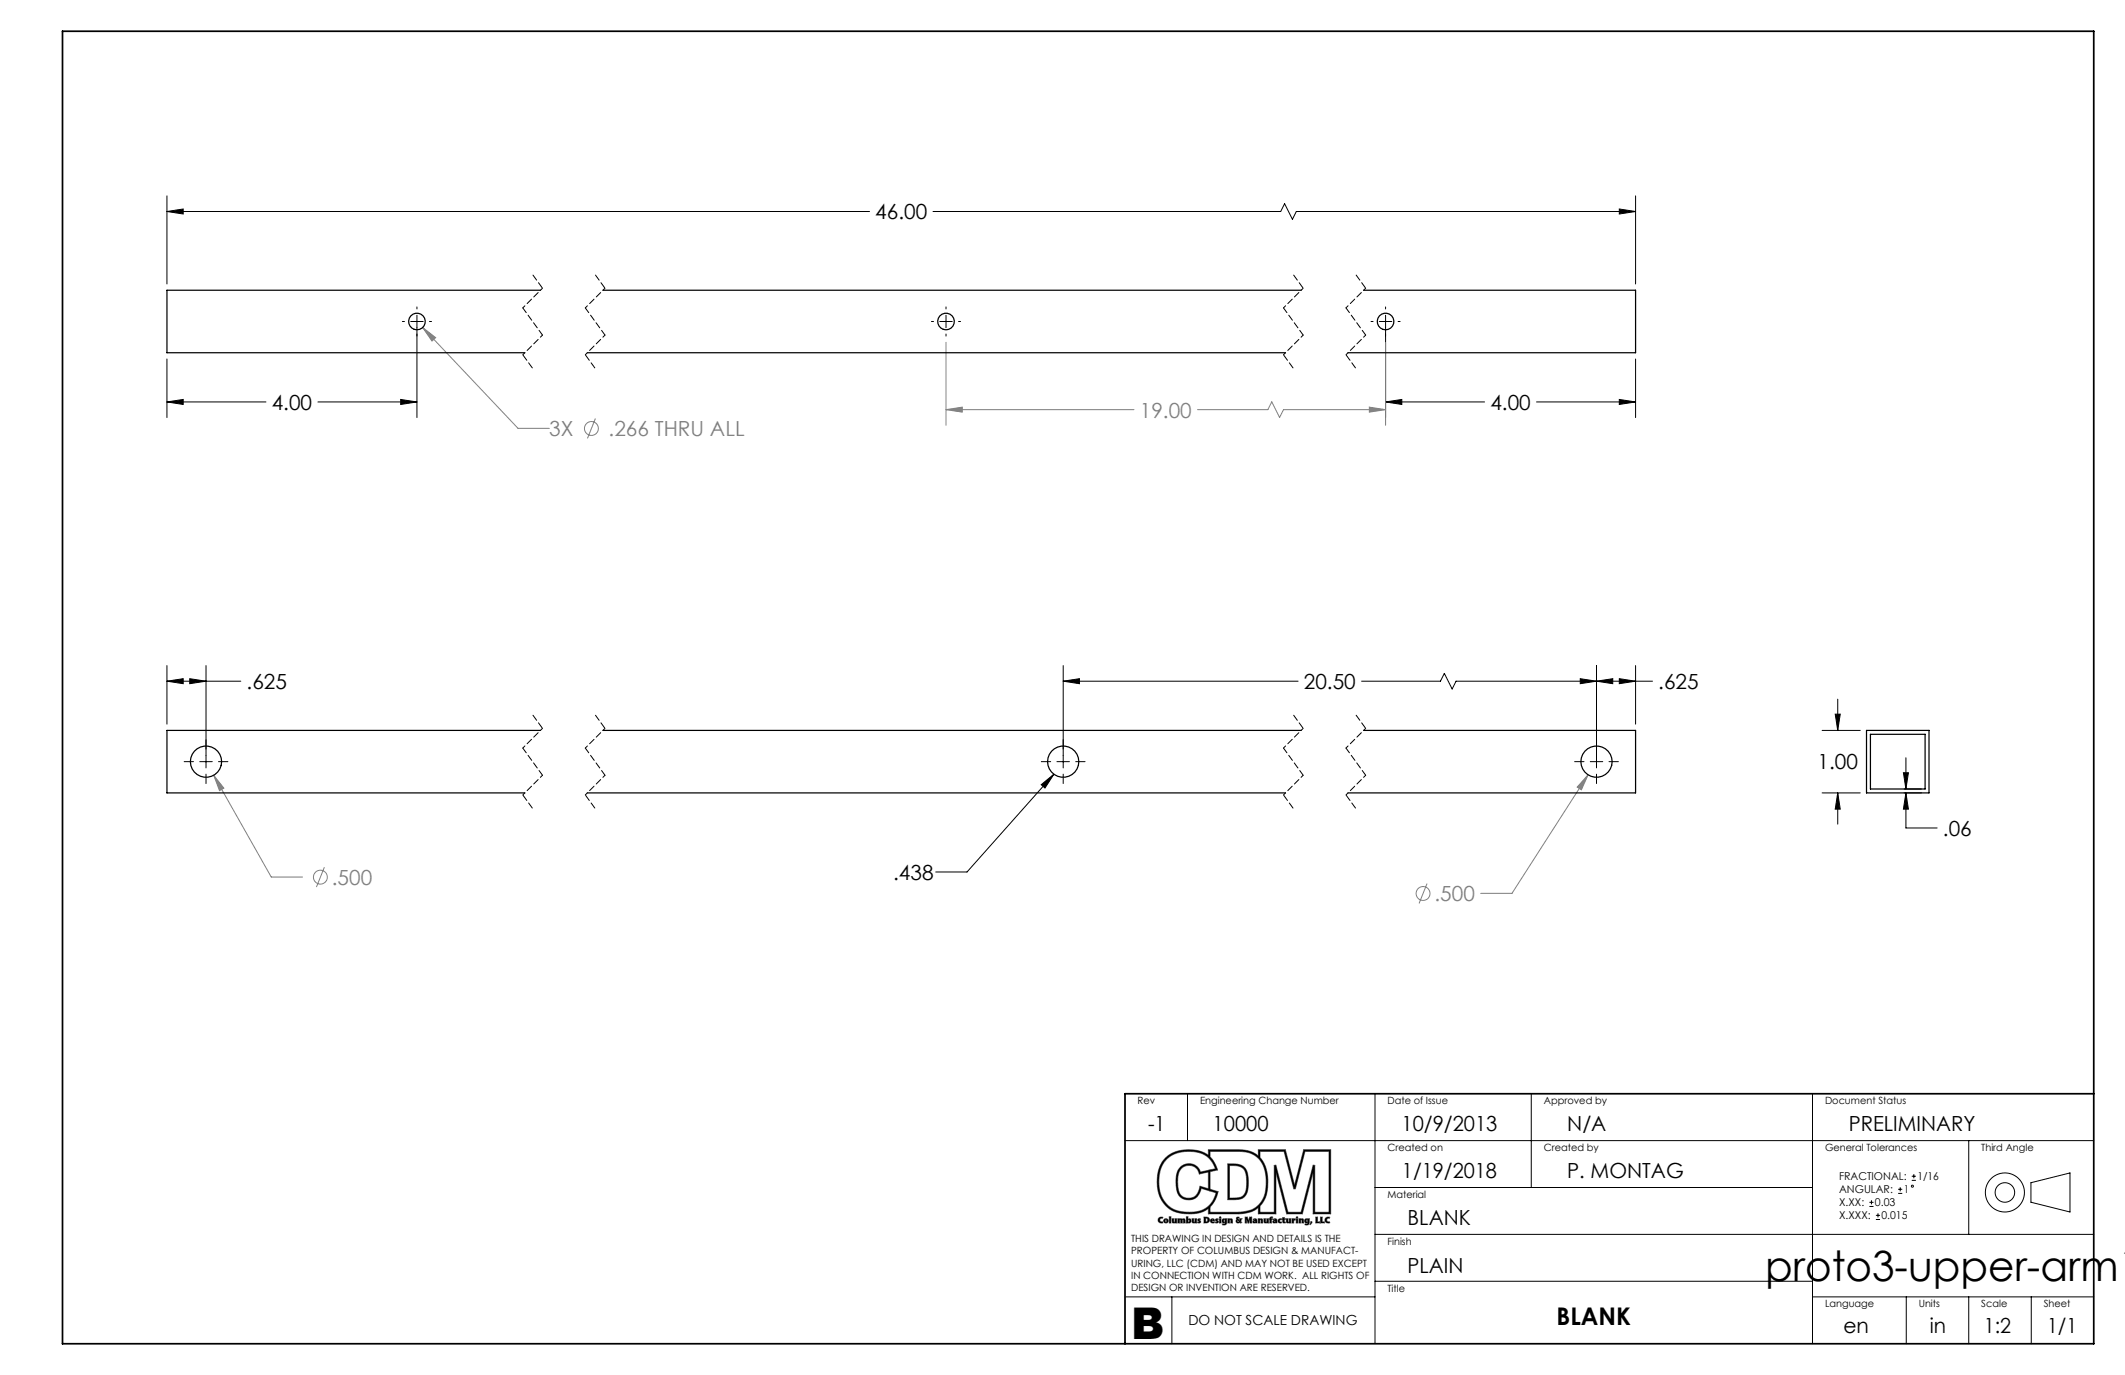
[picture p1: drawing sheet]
<svg xmlns="http://www.w3.org/2000/svg" width="432mm" height="279mm" viewBox="0 0 432 279" stroke-linecap="round" stroke-linejoin="round" font-family="sans-serif">
<g fill="none" stroke="#000" stroke-width=".2">
<path d="M33.9 39.8v17.9M332.3 39.8v17.9M33.9 43l3.3-.5v1zM33.9 43h142.8M189.6 43h70.6l.8-1.6 1.6 3.2 .8-1.6h68.9M329 42.5l3.3 .5-3.3 .5zM33.9 72.9v12M81.8 65.3h.4M83.5 65.3h2.5M84.7 62.4v.4M84.7 64.1v20.8M87.3 65.3h.4"/>
<path d="M189.3 65.3h.4M191 65.3h2.5M192.2 62.4v.4M192.2 64.1v2.5M192.2 67.9v.4M194.8 65.3h.4M278.6 65.3h.4M280.3 65.3h2.5M281.5 62.4v.4M281.5 64.1v20.8M284.1 65.3h.4M332.3 72.9v12"/>
<path d="M33.9 81.7l3.3-.5v1zM33.9 81.7h20.1M64.6 81.7h20.1M81.4 81.2l3.3 .5-3.3 .5zM281.5 81.7l3.3-.5v1zM281.5 81.7h20.2M312.2 81.7h20.1M329 81.2l3.3 .5-3.3 .5zM33.9 138.4l3.3-.5v1zM33.9 138.4h15M33.9 135.2v11.9M38.6 137.9l3.3 .5-3.3 .5z"/>
<path d="M41.9 135.2v20.8M216 138.4l3.3-.5v1zM216 135.2v20.8M216 138.4h47.8M276.7 138.4h16l.8-1.6 1.6 3.2 .8-1.6h39.9M321.1 137.9l3.3 .5-3.3 .5zM324.4 138.4l3.3-.5v1zM324.4 135.2v20.8M329 137.9l3.3 .5-3.3 .5zM332.3 135.2v11.9M37.4 154.8h1.9M40.6 154.8h2.5"/>
<path d="M41.9 157.3v1.9M44.4 154.8h1.9M211.6 159.5l2.6-2.2-1.9 2.8zM211.6 154.8h1.9M214.2 157.3l-17.7 19.9h-6.4M214.8 154.8h2.5M216 157.3v1.9M218.6 154.8h1.9M320 154.8h1.9M323.1 154.8h2.6M324.4 157.3v1.9M327 154.8h1.9"/>
<path d="M370.3 148.4h7.7M372.9 145.1h1l-.5 3.3zM373.4 142.1v6.3M386.8 157h1l-.5 3.3zM387.3 154v6.3M370.3 161.1h7.7M373.4 161.1l.5 3.3h-1zM373.4 161.1v6.4M386.9 161.1h3.6M386.9 160.3h3.6M387.3 161.1l.5 3.3h-1zM387.3 161.1v7.1h6.3"/>
<path d="M228.6 231.8h196.8M241.3 222.2v9.6M279.4 222.2v50.8M311.1 222.2v19.1M368.3 222.2v50.8M388.5 239.8h.8M388.5 239h.8M388.9 238.6v.8M400 231.8v19M279.4 250.8h146M279.4 241.3h88.9M379.9 245.2h.8"/>
<path d="M379.9 244.3h.8M380.3 243.9v.8M381.2 247.8h.8M381.2 247h.8M381.6 246.5v.9M385.7 242.5h.8M385.7 241.7h.8M386.1 241.2v.9M412.7 240.3l7.9-2v8l-7.9-2zM228.6 263.5h50.8M238.1 263.5v9.5M279.4 260.3h88.9"/>
<path d="M368.3 263.5h57.1M387.3 263.5v9.5M400 263.5v9.5M412.8 263.5v9.5"/>
<circle cx="388.6" cy="241" r=".21"/>
<circle cx="407.4" cy="242.3" r="1.98"/>
<circle cx="407.4" cy="242.3" r="4"/>
</g>
<g fill="none" stroke="#808080" stroke-width=".2">
<path d="M85.9 66.6l2.6 2-.7 .7zM85.9 66.6l19.4 20.4h6.3M192.2 69.6v16.8M281.5 69.6v16.8M121 85.1l-1.6 4M192.2 83.2l3.3-.5v1zM192.2 83.2h38.2M243.3 83.2h14.3l.8-1.5 1.6 3.1 .8-1.6h20.7M278.2 82.7l3.3 .5-3.3 .5zM43.4 157.5l2.1 2.7-.9 .5zM43.4 157.5l11.7 20.7h6.4M322.7 157.4l-1.4 3.1-.8-.6z"/>
<path d="M322.7 157.4l-15.5 24.1h-6.3M65.9 176.2l-1.6 4.1M290 179.5l-1.6 4.1M237.1 235.6a7.1 7.1 0 0 1 8.4-.4l.9 1.1 .6 1.2-3.1 .7a2.55 2.55 0 0 0-2.9-1.7 2.55 2.55 0 0 0-2 2.7 4.7 4.7 0 0 0 .9 4.1 2.59 2.59 0 0 0 4.2-1.8l3 .9a4.9 4.9 0 0 1-5.4 3.9 5.6 5.6 0 0 1-6.2-6.2 6.3 6.3 0 0 1 1.6-4.5zM240.1 237.4a2.13 2.13 0 0 1 3.6 1.2l1.8-.4v3.3l-1.7-.5a2.35 2.35 0 0 1-3.2 2.3 2.17 2.17 0 0 1-1.3-2.2 5.1 5.1 0 0 1 .8-3.7zM241.5 233.6a5.9 5.9 0 0 0-6.4 6.5M241.5 233.6h.1M241.5 233.6a5.7 5.7 0 0 1 4 1.2v-1.2h6.1a5.6 5.6 0 0 1 4.1 1.3v-1.3h5.5l1.9 7.2 1.8-7.2h5.5v13.1h-3.6v-8.5l-2.2 8.5h-3.2l-2.1-8.5v8.5h-3.6v-1.3a5.8 5.8 0 0 1-4.1 1.3h-6.1v-1.1a7.7 7.7 0 0 1-7.9 .1 6.4 6.4 0 0 1-2.5-5.6M245.9 234h5.7a5.2 5.2 0 0 1 5.7 5.4 6.7 6.7 0 0 1-1.5 5.4l-.1 .1a5.2 5.2 0 0 1-4.1 1.4h-5.7v-1a6 6 0 0 0 1.6-3.2l-1.6-.4v-3.6l1.5-.4v-.1a6 6 0 0 0-1.5-2.5zM249.5 236.5a4.3 4.3 0 0 1 3.5 .8 6.1 6.1 0 0 1 0 5.8l-.5 .4-.8 .2-2.2 .1zM249.8 236.8a3.8 3.8 0 0 1 2.9 .7 6.1 6.1 0 0 1 0 5.3l-.4 .4-.5 .2h-2zM256 234h4.9l2 7.6h.3l2-7.6h4.8v12.3h-2.8v-9.5h-.4l-2.4 9.5h-2.7l-2.4-9.5h-.4v9.5h-2.9v-1.2a8.1 8.1 0 0 0 1.2-8l-.6-1.1a2.11 2.11 0 0 1-.6-2z"/>
<path d="M235.1 240.1h.1M235.5 247.5l.7-.2h.1l-.1 .3a.39 .39 0 0 0-.5 .3 .39 .39 0 0 0 .5 .4l.1 .2a.66 .66 0 0 1-.8-.2 .66 .66 0 0 1 0-.8zM236.9 247.8l.2 .3-.2 .3-.1-.3zM237.6 247.3h.3v1.2h-.3zM238.8 248.4v.1h.3v-.8h-.3l-.2 .6-.1-.6h-.3v.7l.3 .1 .3-.1M239.3 240.1h.1M239.3 247.7h.4v.1l.3-.2 .2 .2 .5-.1 .1 .8h-.3l-.1-.6-.2 .6h-.3l-.1-.6-.1 .6h-.4zM241.1 247.3h.3v.5a.4 .4 0 0 1 .5 0 .4 .4 0 0 1 0 .6 .4 .4 0 0 1-.5 0v.1h-.3zM241.5 247.8a.23 .23 0 0 1 .2 .3 .23 .23 0 0 1-.3 .2zM241.5 243.8h.1M242.8 248.4v.1h.4v-.8h-.4l-.1 .6-.1-.6h-.4l.1 .7 .2 .1 .3-.1M243.4 247.7h.6l-.3 .2a.33 .33 0 0 1 .3 .5 .33 .33 0 0 1-.6 .1l-.1-.1 .1-.1h.3l-.3-.3z"/>
<path d="M243.7 247.8v.1M244.6 247.3h.4a.62 .62 0 0 1 .8 .6 .62 .62 0 0 1-.8 .6h-.4zM245 247.5a.37 .37 0 0 1 .4 .4 .37 .37 0 0 1-.4 .4zM246.1 247.7a.43 .43 0 0 1 .5 0 .43 .43 0 0 1 .2 .4h-.5l.5 .3a.51 .51 0 0 1-.7 0 .51 .51 0 0 1 0-.7zM246.3 247.8l.2 .1-.2 .1zM246.5 247.9v.1M247.1 247.7h.5l-.3 .2a.33 .33 0 0 1 .3 .5 .33 .33 0 0 1-.6 .1l-.1-.1 .1-.1h.3l-.3-.3zM247.3 247.8v.1M247.8 247.7h.3v.8h-.3zM247.8 247.3h.3v.2h-.3zM248.4 247.8l.9-.1-.1 1.1-.4 .1h-.4v-.2h.4l.1-.3a.41 .41 0 0 1-.6 0 .41 .41 0 0 1 .1-.6zM248.7 247.8a.26 .26 0 0 1 .2 .3 .26 .26 0 0 1-.2 .2z"/>
<path d="M249.5 247.7h.3v.1l.5-.1 .1 .8h-.3l-.1-.6-.2 .6h-.3zM251.5 248l.3 .2a.21 .21 0 0 1-.3 .1 .21 .21 0 0 1 0-.3zM251.6 248.5l-.4-.2 .1-.5a.33 .33 0 0 1 0-.5 .33 .33 0 0 1 .5 .1l-.1 .2h-.2l.5 .4-.1-.2h-.1v-.2h.6l-.2 .2-.1 .4 .2 .2-.2 .1-.1-.1-.4 .1M253 247.3h.4l.3 .7 .2-.7h.5v1.2h-.4v-.8l-.3 .8h-.1l-.3-.8v.8h-.3zM253.3 240.2h.1M254.9 248.2l.2-.1-.1 .2zM255.4 248.5h-.5a.31 .31 0 0 1-.4-.3 .31 .31 0 0 1 .4-.3h.2h-.4l-.1-.1a.52 .52 0 0 1 .7-.1 .52 .52 0 0 1 .1 .7v.1M255.7 247.7h.3v.1l.5-.1 .1 .8h-.3l-.2-.6-.1 .6h-.3zM257.4 248.4v.1h.4v-.8h-.4l-.1 .6-.1-.6h-.4l.1 .7 .2 .1 .3-.1M258.1 247.3h.5l-.2 .3 .2 .1v.1h-.2v.7h-.4v-.7h-.1zM258.7 247.8a.52 .52 0 0 1 .7-.1 .52 .52 0 0 1 .1 .7v.1h-.5a.31 .31 0 0 1-.4-.3 .31 .31 0 0 1 .4-.3h.1h-.3zM258.9 248.2l.2-.1-.1 .2z"/>
<path d="M259.8 247.8l.5-.1h.2l-.1 .2a.24 .24 0 0 0-.4 .2 .24 .24 0 0 0 .4 .2l.1 .2a.48 .48 0 0 1-.7-.1 .48 .48 0 0 1 0-.6zM260.6 247.4h.4v.3h.2v.1h-.2v.3l.2 .4h-.3l-.2-.1-.1-.6h-.1zM262 248.4v.1h.3v-.8h-.3l-.2 .6-.1-.6h-.3v.7l.3 .1 .3-.1M263.2 248h-.3v.5h-.4v-.8h.4v.2l.3-.2v.3M263.4 247.7h.3v.8h-.3zM263.4 247.3h.3v.2h-.3zM264 247.7h.3v.1l.5-.1 .1 .8h-.3l-.2-.6-.1 .6h-.3zM265.2 247.8l.9-.1-.1 1.1-.5 .1h-.4l.1-.2h.4l.1-.3a.41 .41 0 0 1-.6 0 .41 .41 0 0 1 .1-.6zM265.5 247.8a.29 .29 0 0 1 .2 .3 .29 .29 0 0 1-.1 .3l-.2-.3zM266.3 248.2l.3 .2-.3 .5-.1-.1zM267.4 247.3h.3v1h.5v.2h-.8zM268.3 247.3h.4v1h.4v.2h-.8z"/>
<path d="M269.4 247.5l.7-.2h.1l-.1 .3a.39 .39 0 0 0-.5 .3 .39 .39 0 0 0 .6 .4v.2a.66 .66 0 0 1-.8-.2 .66 .66 0 0 1 0-.8z"/>
<circle cx="120.2" cy="87.1" r="1.41"/>
<circle cx="65.1" cy="178.2" r="1.41"/>
<circle cx="289.2" cy="181.6" r="1.41"/>
<circle cx="236.9" cy="248.1" r=".48"/>
</g>
<path d="M12.7 6.4h412.7v266.7h-412.7zM425.4 222.2h-196.8v50.9" fill="none" stroke="#000" stroke-width=".35"/>
<path d="M249.5 236.5h1.1a2.65 2.65 0 0 1 3.1 3l-.1 2.3-.3 .8-.4 .6-.5 .3-.6 .2-2.3 .1zM249.8 236.8v6.6l2-.1 .9-.4 .5-1.1 .1-1.8a2.72 2.72 0 0 0-1.1-2.9l-.9-.2zM236.8 235.3a7.6 7.6 0 0 1 6-1.6 5.2 5.2 0 0 1 2.7 1.1v-1.2h6.1a5.6 5.6 0 0 1 4.1 1.3v-1.3h5.5l1.9 7.2 1.8-7.2h5.5v13.1h-3.6v-8.5l-2.2 8.5h-3.2l-2.1-8.5v8.5h-3.6v-1.3l-1.4 .8-2.1 .4-6.7 .1v-1.1l-.9 .5-.9 .4-2.6 .2a6 6 0 0 1-6-7l.2-1.4 .3-1.2 .6-1.1zM240.1 237.4a5.3 5.3 0 0 0-.7 3.8 2.22 2.22 0 0 0 2.2 2.3 2.22 2.22 0 0 0 2.2-2.3v-.2l1.7 .5v-3.3l-1.8 .4-.6-1.2-.5-.4-.6-.2-1.1 .1zM256 234v1.2l.8 1 .5 1.4 .3 2.5-.2 2.5-.5 1.3-.9 1.2v1.2h2.9v-9.5h.4l2.4 9.5h2.7l2.4-9.5h.4v9.5h2.8v-12.3h-4.8l-2 7.6h-.3l-2-7.6zM245.9 234v1.1l.9 1.2 .6 1.4-1.5 .4v3.6l1.6 .4-.6 1.9-1 1.3v1h5.9l1.4-.2 1.7-.6 .9-.7 .6-.7a8.1 8.1 0 0 0-.7-8.7l-1.3-.9-1.4-.4zM237.1 235.6a7.6 7.6 0 0 0-1.2 7.2l1 1.7 1.5 1.2 2.1 .6 2.6-.1 1.4-.4 1.1-.8 .9-1.1 .6-1.5-3-.9a2.57 2.57 0 0 1-2.8 2.3 2.57 2.57 0 0 1-2.3-2.9v-1.4l.1-1.1a2.49 2.49 0 0 1 2.3-2 2.49 2.49 0 0 1 2.5 1.8l3.1-.7-.8-1.5-1.1-1.1a7.3 7.3 0 0 0-8 .7zM235.5 247.5l.3-.2h.5l-.1 .3h-.4l-.1 .3 .1 .3 .4 .1 .1 .2h-.5l-.4-.2-.1-.4zM236.5 248.1a.47 .47 0 0 1 .9 0 .47 .47 0 0 1-.9 0zM236.8 247.8v.4l.1 .2 .2-.4zM237.6 247.3h.3v1.2h-.3zM238.2 247.7h.3l.1 .6 .1-.1 .1-.5h.3v.8h-.3v-.1l-.3 .1h-.2zM239.3 247.7h.4v.1l.2-.2 .3 .2 .5-.1 .1 .8h-.3l-.1-.6-.2 .6h-.3l-.1-.6-.1 .6h-.4zM241.1 247.3h.3v.5l.3-.2 .3 .2v.4l-.2 .3h-.7zM241.5 247.8l-.1 .4 .2 .2 .1-.4zM242.2 247.7h.4l.1 .6 .1-.1v-.5h.4v.8h-.4v-.1l-.2 .1h-.3zM243.4 247.7h.6l-.3 .2 .3 .3-.1 .3-.6-.1 .1-.1h.3l-.3-.3zM244.6 247.3h.7l.3 .2 .2 .4-.2 .4-1 .2zM245 247.5v.8h.2l.2-.2v-.3zM246 247.8l.3-.2 .4 .1 .1 .4-.5 .1 .1 .1h.3l.1 .1-.4 .1-.3-.1-.2-.3zM246.3 247.8v.2h.2zM247 247.7h.6l-.3 .2 .3 .3-.1 .3-.6-.1 .1-.1h.3l-.3-.3zM247.8 247.4a.18 .18 0 0 1 .3 0 .18 .18 0 0 1-.3 0zM247.8 247.7h.3v.8h-.3zM248.4 247.7h.9v.9l-.3 .3h-.6v-.2h.4l.1-.2v-.1l-.3 .1-.2-.1-.1-.4zM248.7 247.8v.4l.1 .2 .1-.4zM249.5 247.7h.3v.1l.3-.2 .3 .1v.8h-.3l-.1-.6-.1 .1-.1 .5h-.3zM251.5 248v.3l.3-.1zM251.3 247.4h.5l-.3 .2 .5 .4-.1-.2h-.1v-.2h.6l-.2 .2-.1 .4 .2 .2-.2 .1-.1-.1-.4 .1-.4-.1-.1-.3 .2-.3zM253 247.3h.4l.3 .7 .2-.7h.5v1.2h-.4v-.8l-.3 .8h-.1l-.3-.8v.8h-.3zM254.8 248.2a.15 .15 0 0 0 .3 0 .15 .15 0 0 0-.3 0zM254.6 247.8l.4-.2 .3 .1 .1 .8h-.8v-.4l.5-.2h-.4zM255.7 247.7h.3v.1l.2-.2 .3 .1 .1 .8h-.3l-.2-.6-.1 .1v.5h-.3zM256.8 247.7h.4l.1 .6 .1-.1v-.5h.4v.8h-.4v-.1l-.2 .1h-.3zM258.9 248.2a.15 .15 0 0 0 .3 0 .15 .15 0 0 0-.3 0zM258.7 247.8l.3-.2 .4 .1 .1 .8h-.8v-.4l.4-.2h-.3zM258.1 247.4l.5-.1-.2 .2 .2 .3h-.2v.7h-.4v-.7h-.1v-.1h.1zM259.8 247.8l.3-.2 .4 .1-.5 .4 .5 .4h-.4l-.3-.1-.1-.3zM260.6 247.4h.4v.3h.2v.1h-.2v.3l.2 .4-.5-.1-.1-.6h-.1zM261.4 247.7h.3l.1 .6 .2-.1v-.5h.3v.8h-.3v-.1l-.3 .1h-.2zM262.5 247.7h.4v.2l.1-.3 .3 .1-.1 .3h-.3v.5h-.4zM263.4 247.4a.18 .18 0 0 1 .3 0 .18 .18 0 0 1-.3 0zM263.4 247.7h.3v.8h-.3zM264 247.7h.3v.1l.2-.2 .3 .1 .1 .8h-.3l-.2-.6-.1 .1v.5h-.3zM265.2 247.7h.9l-.1 .9-.2 .3h-.7l.1-.2h.4l.1-.2v-.1l-.3 .1-.2-.1-.1-.4zM265.5 247.8l-.1 .4 .2 .2 .1-.4zM266.3 248.3l.3 .1-.3 .5-.1-.1zM267.4 247.3h.3v1h.5v.2h-.8zM268.3 247.3h.4v1h.4v.2h-.8zM269.4 247.5l.4-.2h.4l-.1 .3h-.4l-.1 .3 .1 .3 .5 .1v.2h-.5l-.4-.2-.1-.4z" fill-rule="evenodd" fill="#000"/>
<g fill="none" stroke="#000" stroke-width=".2" stroke-dasharray="1.3 .6" stroke-dashoffset="-.1">
<path d="M108.2 55.8l2 2.8M120.9 55.8l2 2.8M262.8 55.8l2 2.8M275.5 55.8l2 2.8M106.2 72.1l2 2.8M118.9 72.1l2 2.8M260.8 72.1l2 2.8M273.5 72.1l2 2.8M108.2 145.2l2 2.8M120.9 145.2l2 2.8M262.8 145.2l2 2.8M275.5 145.2l2 2.8"/>
<path d="M106.2 161.5l2 2.8M118.9 161.5l2 2.8M260.8 161.5l2 2.8M273.5 161.5l2 2.8"/>
</g>
<g fill="none" stroke="#000" stroke-width=".2" stroke-dasharray="1.3 .6" stroke-dashoffset=".7">
<path d="M110.2 58.6l-4 4M122.9 58.6l-4 4M264.8 58.6l-4 4M277.5 58.6l-4 4M110.2 68.1l-4 4M122.9 68.1l-4 4M264.8 68.1l-4 4M277.5 68.1l-4 4M110.2 148l-4 4M110.2 157.5l-4 4M122.9 148l-4 4M122.9 157.5l-4 4"/>
<path d="M264.8 148l-4 4M264.8 157.5l-4 4M277.5 148l-4 4M277.5 157.5l-4 4"/>
</g>
<path d="M106.2 62.6l4 5.5M118.9 62.6l4 5.5M260.8 62.6l4 5.5M273.5 62.6l4 5.5M106.2 152l4 5.5M118.9 152l4 5.5M260.8 152l4 5.5M273.5 152l4 5.5" fill="none" stroke="#000" stroke-width=".2" stroke-dasharray="1.3 .6" stroke-dashoffset=".1"/>
<g fill="#000">
<path d="M211.6 159.5l2.6-2.2-1.9 2.8z"/>
<path d="M324.4 138.4l3.3-.5v1zM329 137.9l3.3 .5-3.3 .5zM38.6 137.9l3.3 .5-3.3 .5zM33.9 138.4l3.3-.5v1zM216 138.4l3.3-.5v1zM321.1 137.9l3.3 .5-3.3 .5zM373.4 161.1l.5 3.3h-1zM372.9 145.1h1l-.5 3.3zM387.3 161.1l.5 3.3h-1zM386.8 157h1l-.5 3.3zM33.9 43l3.3-.5v1zM329 42.5l3.3 .5-3.3 .5zM281.5 81.7l3.3-.5v1zM329 81.2l3.3 .5-3.3 .5zM81.4 81.2l3.3 .5-3.3 .5zM33.9 81.7l3.3-.5v1z"/>
</g>
<path d="M43.4 157.5l1.2 3.2 .9-.5zM322.7 157.4l-2.2 2.5 .8 .6zM85.9 66.6l1.9 2.7 .7-.7zM192.2 83.2l3.3-.5v1zM278.2 82.7l3.3 .5-3.3 .5z" fill="#808080"/>
<g fill="none" stroke="#000" stroke-width=".25">
<path d="M109.8 59h-75.9v12.7h72.7M122.5 59h141.9M277.1 59h55.2v12.7h-58.4M119.3 71.7h141.9M109.8 148.4h-75.9v12.7h72.7M122.5 148.4h141.9M277.1 148.4h55.2v12.7h-58.4M379.3 148.4h12.7v12.7h-12.7zM380.1 149.2h11.1v11.1h-11.1zM119.3 161.1h141.9"/>
<circle cx="84.7" cy="65.3" r="1.69"/>
<circle cx="192.2" cy="65.3" r="1.69"/>
<circle cx="281.5" cy="65.3" r="1.69"/>
<circle cx="41.9" cy="154.8" r="3.2"/>
<circle cx="216" cy="154.8" r="3.2"/>
<circle cx="324.4" cy="154.8" r="3.2"/>
</g>
<text font-size="8.9" x="229.9" y="272.1">B</text>
<text font-size="8.5" x="358.7" y="260.3">proto3-upper-arm1</text>
<text font-size="4.9" x="316.3" y="269.3">BLANK</text>
<g font-size="4.2">
<text x="177.9" y="44.6">46.00</text>
<text x="55.2" y="83.3">4.00</text>
<text x="302.8" y="83.3">4.00</text>
<text x="50.1" y="140">.625</text>
<text x="264.9" y="140">20.50</text>
<text x="337" y="140">.625</text>
<text x="369.3" y="156.4">1.00</text>
<text x="394.8" y="169.8">.06</text>
<text x="181.5" y="178.8">.438</text>
<text x="233.3" y="229.9">-1</text>
<text x="246.4" y="229.9">10000</text>
<text x="284.8" y="229.9">10/9/2013</text>
<text x="318.5" y="229.9">N/A</text>
<text x="375.7" y="229.9">PRELIMINARY</text>
<text x="284.9" y="239.3">1/19/2018</text>
<text x="318.5" y="239.3">P. MONTAG</text>
<text x="286" y="249">BLANK</text>
<text x="286" y="258.6">PLAIN</text>
<text x="374.6" y="270.9">en</text>
<text x="392.1" y="270.9">in</text>
<text x="403.1" y="270.9">1:2</text>
<text x="416" y="270.9">1/1</text>
</g>
<g font-size="4.2" fill="#808080">
<text x="111.6" y="88.6">3X</text>
<text x="123.7" y="88.6">.266 THRU ALL</text>
<text x="231.6" y="84.8">19.00</text>
<text x="67.4" y="179.8">.500</text>
<text x="291.5" y="183.1">.500</text>
</g>
<text font-size="2.8" x="241.5" y="269.3">DO NOT SCALE DRAWING</text>
<g font-size="2.2">
<text x="373.7" y="239.8">FRACTIONAL:</text>
<text x="389.6" y="239.8">1/16</text>
<text x="373.7" y="245.1">X.XX:</text>
<text x="373.7" y="242.5">ANGULAR:</text>
<text x="381" y="245.1">0.03</text>
<text x="386.8" y="242.5">1</text>
<text x="373.7" y="247.8">X.XXX:</text>
<text x="382.3" y="247.8">0.015</text>
</g>
<g font-size="2">
<text x="231.1" y="224.3">Rev</text>
<text x="243.8" y="224.3">Engineering Change Number</text>
<text x="281.9" y="224.3">Date of Issue</text>
<text x="313.7" y="224.3">Approved by</text>
<text x="370.8" y="224.3">Document Status</text>
<text x="281.9" y="233.9">Created on</text>
<text x="313.7" y="233.9">Created by</text>
<text x="370.8" y="233.9">General Tolerances</text>
<text x="402.6" y="233.9">Third Angle</text>
<text x="281.9" y="243.4">Material</text>
<text x="229.9" y="252.3">THIS DRAWING IN DESIGN AND DETAILS IS THE</text>
<text x="229.9" y="254.9">PROPERTY OF COLUMBUS DESIGN &amp; MANUFACT-</text>
<text x="229.9" y="257.4">URING, LLC (CDM) AND MAY NOT BE USED EXCEPT</text>
<text x="281.9" y="252.9">Finish</text>
<text x="229.9" y="259.9">IN CONNECTION WITH CDM WORK. ALL RIGHTS OF</text>
<text x="229.9" y="262.4">DESIGN OR INVENTION ARE RESERVED.</text>
<text x="281.9" y="262.4">Title</text>
<text x="370.8" y="265.6">Language</text>
<text x="389.9" y="265.6">Units</text>
<text x="402.6" y="265.6">Scale</text>
<text x="415.3" y="265.6">Sheet</text>
</g>
</svg>
